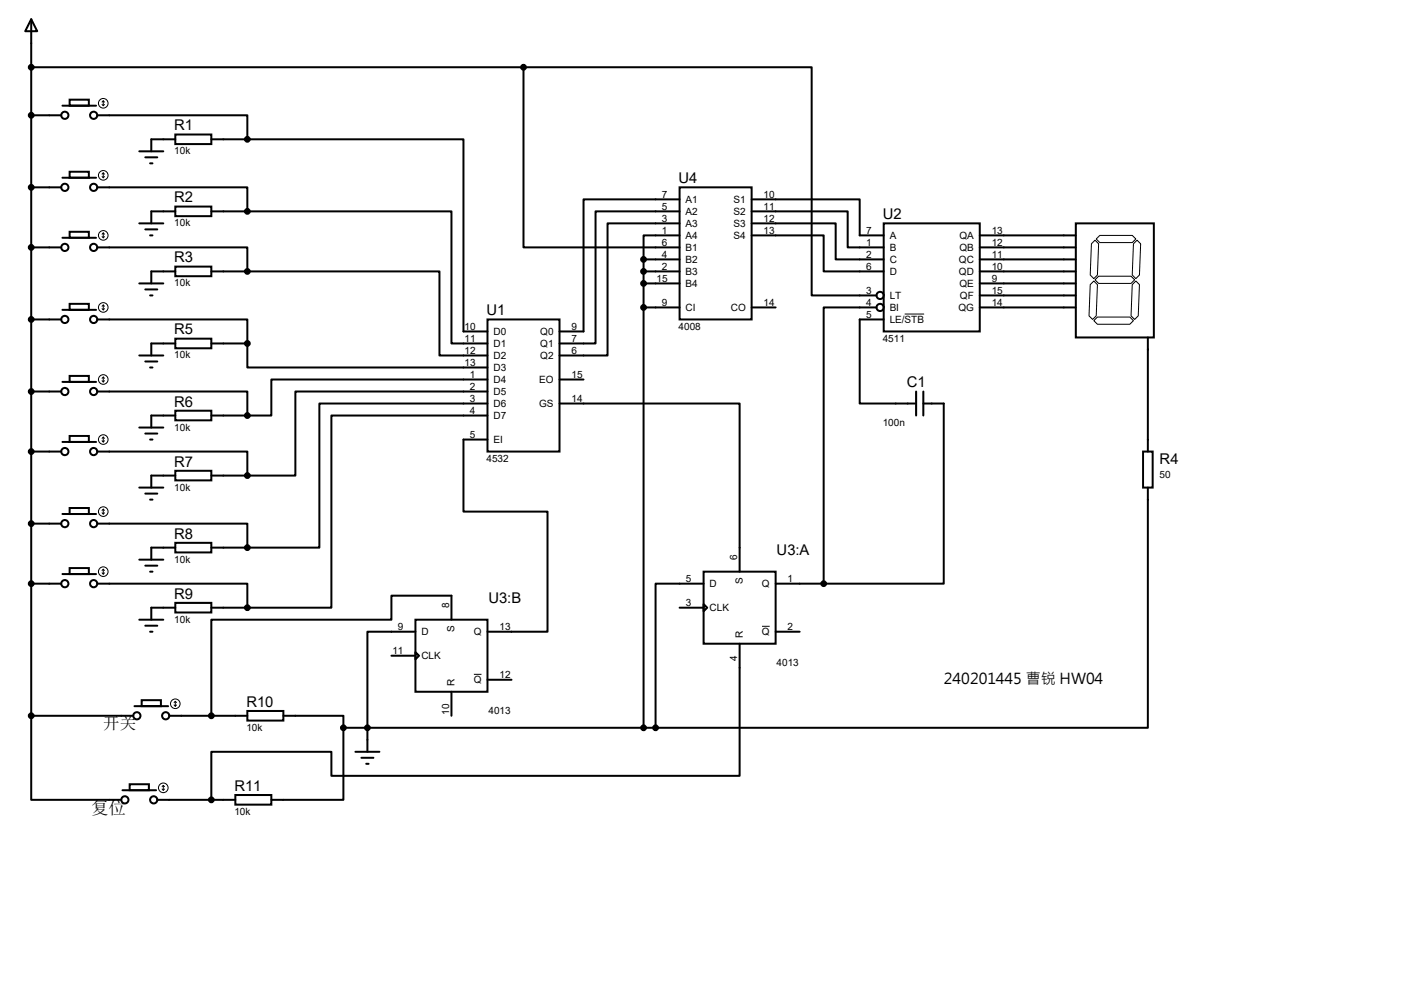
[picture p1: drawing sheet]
<svg xmlns="http://www.w3.org/2000/svg" width="297mm" height="210mm" viewBox="0 0 297 210" stroke-linecap="round" stroke-linejoin="round" font-family="sans-serif">
<g fill="none" stroke="#000" stroke-width=".42">
<path d="M6.6 4.1l1.3 2.5h-2.6zM6.6 4.1v147.3M6.6 14.2h104.1M110.7 14.2h61v48.3h13.7M110.7 14.2v38.1h33.1M6.6 39.6h6.4M6.6 24.4h6.4M13.2 22.4h7.1M13.2 37.6h7.1M14.7 21.1h4.1v1.3h-4.1zM14.7 36.3h4.1v1.3h-4.1zM20.6 24.4h31.7v5.1"/>
<path d="M20.6 39.6h31.7v5.1M29.5 32h5M30.7 33.3h2.6M31.7 34.5h.6M37.1 28.4h7.6v2.1h-7.6zM37.1 29.5h-5.1v2.5M44.7 29.5h7.6M52.3 29.5h45.7v40.6h5.1M143.8 39.6h15.2v28h-15.2zM6.6 52.3h6.4M13.2 50.3h7.1M14.7 49h4.1v1.3h-4.1z"/>
<path d="M20.6 52.3h31.7v5.1M29.5 59.9h5M29.5 47.2h5M30.7 48.5h2.6M31.7 49.8h.6M37.1 43.7h7.6v2h-7.6zM37.1 56.4h7.6v2h-7.6zM37.1 57.4h-5.1v2.5M37.1 44.7h-5.1v2.5M44.7 57.4h7.6M44.7 44.7h7.6M52.3 44.7h43.2v27.9h7.6"/>
<path d="M52.3 57.4h40.7v17.8h10.1M136.1 54.9h7.7M136.1 57.4h7.7M136.1 59.9h7.7M136.1 54.9v99M143.8 42.2h-20.4v27.9h-5M143.8 44.7h-17.8v27.9h-7.6M143.8 47.2h-15.3v28h-10.1M143.8 49.8h-7.7v5.1M159 42.2h22.9v7.6h5M159 44.7h20.3v7.6h7.6M159 47.2h17.8v7.7h10.1"/>
<path d="M159 49.8h15.2v7.6h12.7M186.9 47.2h20.4v22.9h-20.4zM207.3 49.8h20.3M207.3 52.3h20.3M207.3 54.9h20.3M207.3 57.4h20.3M207.3 59.9h20.3M227.6 47.2h16.5v24.2h-16.5zM6.6 67.6h6.4M13.2 65.5h7.1M14.7 64.3h4.1v1.2h-4.1zM14.7 79.5h4.1v1.3h-4.1z"/>
<path d="M20.6 67.6h31.7v5M29.5 75.2h5M30.7 61.2h2.6M30.7 76.5h2.6M31.7 62.5h.6M31.7 77.7h.6M37.1 71.6h7.6v2.1h-7.6zM37.1 72.6h-5.1v2.6M44.7 72.6h7.6M52.3 72.6v5.1h50.8M103.1 67.6h15.3v27.9h-15.3zM136.1 65h7.7"/>
<path d="M159 65h5.1M185.4 65h-11.2v58.4M186.9 67.6h-5v17.7h11.9M207.3 62.5h20.3M207.3 65h20.3M242.8 71.4v24.1M6.6 95.5h6.4M6.6 82.8h6.4M13.2 80.8h7.1M13.2 93.5h7.1M14.7 92.2h4.1v1.3h-4.1zM20.6 95.5h31.7v5.1"/>
<path d="M20.6 82.8h31.7v5.1M29.5 90.4h5M30.7 91.7h2.6M31.7 93h.6M37.1 86.9h7.6v2h-7.6zM37.1 99.6h7.6v2h-7.6zM37.1 87.9h-5.1v2.5M44.7 87.9h7.6M103.1 80.3h-45.7v7.6h-5.1M103.1 87.9h-33v40.6h-17.8M103.1 85.3h-35.5v30.5h-15.3M103.1 82.8h-40.6v17.8h-10.2"/>
<path d="M103.1 93h-5.1v15.2h17.8v25.4h-12.7M118.4 85.3h38.1v35.6M118.4 80.3h5M193.8 82.8v5.1M195.3 85.3h4.3v38.1h-25.4M195.3 82.8v5.1M241.8 95.5h2v7.6h-2zM6.6 110.7h6.4M13.2 108.7h7.1M14.7 107.4h4.1v1.3h-4.1zM20.6 110.7h31.7v5.1M29.5 103.1h5"/>
<path d="M29.5 118.4h5M30.7 104.4h2.6M30.7 119.6h2.6M31.7 105.7h.6M37.1 114.8h7.6v2h-7.6zM37.1 100.6h-5.1v2.5M37.1 115.8h-5.1v2.6M44.7 100.6h7.6M44.7 115.8h7.6M242.8 103.1v50.8h-104.1M6.6 123.4h6.4M13.2 121.4h7.1"/>
<path d="M14.7 120.1h4.1v1.3h-4.1zM20.6 123.4h31.7v5.1M29.5 131.1h5M30.7 132.3h2.6M31.7 133.6h.6M31.7 120.9h.6M37.1 127.5h7.6v2h-7.6zM37.1 128.5h-5.1v2.6M44.7 128.5h7.6M82.8 138.7h5.1M87.9 131.1h15.2v15.2h-15.2zM87.9 137.9l.7 .8-.7 .7z"/>
<path d="M87.9 133.6h-10.2v25.4M95.5 131.1v-5.1h-12.7v5.1h-38.1v20.3M143.8 128.5h5M148.8 120.9h15.3v15.2h-15.3zM148.8 127.8l.8 .7-.8 .8zM148.8 123.4h-10.1v30.5M156.5 136.1v28h-86.4v-5.1h-25.4v10.2M164.1 123.4h10.1M164.1 133.6h5.1M6.6 151.4v17.8h19.1M6.6 151.4h21.6M28.4 149.4h7.2"/>
<path d="M30 148.1h4v1.3h-4zM35.8 151.4h16.5M52.3 150.4h7.6v2h-7.6zM59.9 151.4h12.7v2.5M72.6 153.9v15.3h-15.2M72.6 153.9h66.1M75.2 159h5.1M95.5 146.3v5.1M103.1 143.8h5.1M25.9 167.1h7.1M27.4 165.9h4.1v1.2h-4.1zM33.3 169.2h16.5"/>
<path d="M49.8 168.1h7.6v2.1h-7.6zM76.5 160.3h2.5M77.5 161.5h.5"/>
<circle cx="13.7" cy="39.6" r=".76"/>
<circle cx="13.7" cy="24.4" r=".76"/>
<circle cx="19.8" cy="24.4" r=".76"/>
<circle cx="19.8" cy="39.6" r=".76"/>
<circle cx="13.7" cy="52.3" r=".76"/>
<circle cx="19.8" cy="52.3" r=".76"/>
<circle cx="13.7" cy="67.6" r=".76"/>
<circle cx="19.8" cy="67.6" r=".76"/>
<circle cx="186.2" cy="65" r=".76"/>
<circle cx="186.2" cy="62.5" r=".76"/>
<circle cx="13.7" cy="82.8" r=".76"/>
<circle cx="13.7" cy="95.5" r=".76"/>
<circle cx="19.8" cy="82.8" r=".76"/>
<circle cx="19.8" cy="95.5" r=".76"/>
<circle cx="13.7" cy="110.7" r=".76"/>
<circle cx="19.8" cy="110.7" r=".76"/>
<circle cx="13.7" cy="123.4" r=".76"/>
<circle cx="19.8" cy="123.4" r=".76"/>
<circle cx="29" cy="151.4" r=".76"/>
<circle cx="35.1" cy="151.4" r=".76"/>
<circle cx="26.4" cy="169.2" r=".76"/>
<circle cx="32.5" cy="169.2" r=".76"/>
</g>
<g fill="none" stroke="#000" stroke-width=".21">
<path d="M21.6 22.1l.2 .3M21.6 37.3l.2 .3M21.8 21.3v1.1M21.8 36.6v1M21.8 21.3l-.2 .3M21.8 21.3l.3 .3M21.8 36.6l-.2 .2M21.8 36.6l.3 .2M22.1 22.1l-.3 .3M22.1 37.3l-.3 .3M21.6 50l.2 .3M21.8 49.3v1"/>
<path d="M21.8 49.3l-.2 .2M21.8 49.3l.3 .2M22.1 50l-.3 .3M230.9 51.6l.7-.8 .8 .8-.2 6.6-.8 .7-.8-.7zM231.6 59.2l.8-.8h6.9l.7 .8-.7 .7h-6.9zM231.9 50.5l.8-.7h6.8l.8 .7-.8 .8h-6.8zM239.8 51.6l.7-.8 .8 .8-.3 6.6-.7 .7-.8-.7zM240.3 59.4l.7 .8-.2 6.6-.8 .8-.7-.8 .2-6.6zM21.6 65.3l.2 .2M21.8 64.5v1M21.8 79.8v1M21.8 64.5l-.2 .3"/>
<path d="M21.8 64.5l.3 .3M21.8 79.8l-.2 .2M21.8 79.8l.3 .2M22.1 65.3l-.3 .2M191.4 66.4h4.1M230.6 60.2l.8-.8 .8 .8-.3 6.6-.8 .8-.7-.8zM231.4 67.8l.8-.7h6.8l.8 .7-.8 .8h-6.8zM21.6 80.5l.2 .3M21.6 93.2l.2 .3M21.8 92.5v1M21.8 92.5l-.2 .2M21.8 92.5l.3 .2"/>
<path d="M22.1 80.5l-.3 .3M22.1 93.2l-.3 .3M21.6 108.5l.2 .2M21.8 107.7v1M21.8 107.7l-.2 .2M21.8 107.7l.3 .2M22.1 108.5l-.3 .2M21.6 121.2l.2 .2M21.8 120.4v1M21.8 120.4l-.2 .2M21.8 120.4l.3 .2M22.1 121.2l-.3 .2"/>
<path d="M161.2 132.5h1.6M36.8 149.1l.3 .3M37.1 148.3v1.1M37.1 148.3l-.3 .3M37.1 148.3l.2 .3M37.3 149.1l-.2 .3M100.2 142.6h1.7M34.3 166.9l.2 .2M34.5 166.1v1M34.5 166.1l-.2 .3M34.5 166.1l.3 .3M34.8 166.9l-.3 .2"/>
<circle cx="21.8" cy="37.1" r="1.02"/>
<circle cx="21.8" cy="21.8" r="1.02"/>
<circle cx="21.8" cy="49.8" r="1.02"/>
<circle cx="21.8" cy="65" r="1.02"/>
<circle cx="21.8" cy="80.3" r="1.02"/>
<circle cx="21.8" cy="93" r="1.02"/>
<circle cx="21.8" cy="108.2" r="1.02"/>
<circle cx="21.8" cy="120.9" r="1.02"/>
<circle cx="37.1" cy="148.8" r="1.02"/>
<circle cx="34.5" cy="166.6" r="1.02"/>
</g>
<g fill="#000" stroke="#000" stroke-width=".42">
<circle cx="6.6" cy="14.2" r=".51"/>
<circle cx="110.7" cy="14.2" r=".51"/>
<circle cx="6.6" cy="39.6" r=".51"/>
<circle cx="6.6" cy="24.4" r=".51"/>
<circle cx="52.3" cy="29.5" r=".51"/>
<circle cx="6.6" cy="52.3" r=".51"/>
<circle cx="52.3" cy="57.4" r=".51"/>
<circle cx="52.3" cy="44.7" r=".51"/>
<circle cx="136.1" cy="57.4" r=".51"/>
<circle cx="136.1" cy="59.9" r=".51"/>
<circle cx="136.1" cy="54.9" r=".51"/>
<circle cx="6.6" cy="67.6" r=".51"/>
<circle cx="52.3" cy="72.6" r=".51"/>
<circle cx="136.1" cy="65" r=".51"/>
<circle cx="6.6" cy="95.5" r=".51"/>
<circle cx="6.6" cy="82.8" r=".51"/>
<circle cx="52.3" cy="87.9" r=".51"/>
<circle cx="6.6" cy="110.7" r=".51"/>
<circle cx="52.3" cy="100.6" r=".51"/>
<circle cx="52.3" cy="115.8" r=".51"/>
<circle cx="6.6" cy="123.4" r=".51"/>
<circle cx="52.3" cy="128.5" r=".51"/>
<circle cx="174.2" cy="123.4" r=".51"/>
<circle cx="6.6" cy="151.4" r=".51"/>
<circle cx="44.7" cy="151.4" r=".51"/>
<circle cx="72.6" cy="153.9" r=".51"/>
<circle cx="77.7" cy="153.9" r=".51"/>
<circle cx="136.1" cy="153.9" r=".51"/>
<circle cx="138.7" cy="153.9" r=".51"/>
<circle cx="44.7" cy="169.2" r=".51"/>
</g>
<text font-size="3.7" x="19.3" y="172.2">复位</text>
<text font-size="3.5" x="21.8" y="154.2">开关</text>
<text font-size="3.2" x="199.6" y="144.7">240201445 曹锐 HW04</text>
<g font-size="3.1">
<text x="36.9" y="27.6">R1</text>
<text x="143.6" y="38.7">U4</text>
<text x="36.9" y="42.8">R2</text>
<text x="186.7" y="46.4">U2</text>
<text x="36.9" y="55.5">R3</text>
<text x="36.9" y="70.7">R5</text>
<text x="102.9" y="66.7">U1</text>
<text x="191.8" y="81.9">C1</text>
<text x="36.9" y="86">R6</text>
<text x="36.9" y="98.7">R7</text>
<text x="245.3" y="98.1">R4</text>
<text x="36.9" y="113.9">R8</text>
<text x="164.3" y="117.5">U3:A</text>
<text x="36.9" y="126.6">R9</text>
<text x="103.3" y="127.6">U3:B</text>
<text x="52.1" y="149.5">R10</text>
<text x="49.6" y="167.3">R11</text>
</g>
<g font-size="2.1">
<text x="36.9" y="32.6">10k</text>
<text x="140" y="41.8">7</text>
<text x="161.5" y="41.8">10</text>
<text x="36.9" y="47.9">10k</text>
<text x="140" y="44.3">5</text>
<text x="140" y="46.9">3</text>
<text x="145" y="42.9">A1</text>
<text x="145" y="45.5">A2</text>
<text x="155.2" y="42.9">S1</text>
<text x="155.2" y="45.5">S2</text>
<text x="161.5" y="44.3">11</text>
<text x="161.5" y="46.9">12</text>
<text x="140" y="49.4">1</text>
<text x="140" y="51.9">6</text>
<text x="145" y="48">A3</text>
<text x="145" y="50.5">A4</text>
<text x="145" y="53.1">B1</text>
<text x="155.2" y="48">S3</text>
<text x="155.2" y="50.5">S4</text>
<text x="161.5" y="49.4">13</text>
<text x="183.2" y="49.4">7</text>
<text x="183.2" y="51.9">1</text>
<text x="188.2" y="50.5">A</text>
<text x="188.2" y="53.1">B</text>
<text x="202.9" y="50.5">QA</text>
<text x="202.9" y="53.1">QB</text>
<text x="209.8" y="49.4">13</text>
<text x="209.8" y="51.9">12</text>
<text x="138.9" y="59.6">15</text>
<text x="140" y="54.5">4</text>
<text x="140" y="57">2</text>
<text x="145" y="55.6">B2</text>
<text x="145" y="58.2">B3</text>
<text x="183.2" y="54.5">2</text>
<text x="183.2" y="57">6</text>
<text x="188.2" y="55.6">C</text>
<text x="188.2" y="58.2">D</text>
<text x="202.9" y="55.6">QC</text>
<text x="202.9" y="58.2">QD</text>
<text x="209.8" y="54.5">11</text>
<text x="209.8" y="57">10</text>
<text x="209.8" y="59.6">9</text>
<text x="36.9" y="60.6">10k</text>
<text x="140" y="64.6">9</text>
<text x="145" y="60.7">B4</text>
<text x="145" y="65.8">CI</text>
<text x="154.6" y="65.8">CO</text>
<text x="161.5" y="64.6">14</text>
<text x="183.2" y="62.1">3</text>
<text x="183.2" y="64.6">4</text>
<text x="188.2" y="63.2">LT</text>
<text x="188.2" y="65.8">BI</text>
<text x="202.7" y="65.8">QG</text>
<text x="202.9" y="60.7">QE</text>
<text x="203.1" y="63.2">QF</text>
<text x="209.8" y="62.1">15</text>
<text x="209.8" y="64.6">14</text>
<text x="98.3" y="69.7">10</text>
<text x="104.4" y="70.9">D0</text>
<text x="114.3" y="70.9">Q0</text>
<text x="120.9" y="69.7">9</text>
<text x="143.6" y="69.7">4008</text>
<text x="183.2" y="67.2">5</text>
<text x="188.2" y="68.3">LE/STB</text>
<text x="36.9" y="75.8">10k</text>
<text x="98.3" y="72.3">11</text>
<text x="98.3" y="74.8">12</text>
<text x="98.3" y="77.3">13</text>
<text x="104.4" y="73.4">D1</text>
<text x="104.4" y="75.9">D2</text>
<text x="114.3" y="73.4">Q1</text>
<text x="114.3" y="75.9">Q2</text>
<text x="120.9" y="72.3">7</text>
<text x="120.9" y="74.8">6</text>
<text x="186.7" y="72.3">4511</text>
<text x="99.4" y="79.9">1</text>
<text x="99.4" y="82.4">2</text>
<text x="104.4" y="78.5">D3</text>
<text x="104.4" y="81">D4</text>
<text x="104.4" y="83.6">D5</text>
<text x="114" y="81">EO</text>
<text x="120.9" y="79.9">15</text>
<text x="99.4" y="85">3</text>
<text x="99.4" y="87.5">4</text>
<text x="104.4" y="86.1">D6</text>
<text x="104.4" y="88.6">D7</text>
<text x="114" y="86.1">GS</text>
<text x="120.9" y="85">14</text>
<text x="36.9" y="91.1">10k</text>
<text x="99.4" y="92.6">5</text>
<text x="104.4" y="93.7">EI</text>
<text x="186.7" y="90">100n</text>
<text x="102.9" y="97.7">4532</text>
<text x="245.3" y="101">50</text>
<text x="36.9" y="103.8">10k</text>
<text x="36.9" y="119">10k</text>
<text x="156" y="118.4" transform="rotate(-90 156 118.4)">6</text>
<text x="145.1" y="123.1">5</text>
<text x="150.1" y="124.2">D</text>
<text x="157.1" y="123.6" transform="rotate(-90 157.1 123.6)">S</text>
<text x="161.2" y="124.2">Q</text>
<text x="166.6" y="123.1">1</text>
<text x="36.9" y="131.7">10k</text>
<text x="95" y="128.5" transform="rotate(-90 95 128.5)">8</text>
<text x="145.1" y="128.1">3</text>
<text x="150.1" y="129.3">CLK</text>
<text x="84.2" y="133.2">9</text>
<text x="89.2" y="134.4">D</text>
<text x="96.2" y="133.7" transform="rotate(-90 96.2 133.7)">S</text>
<text x="100.2" y="134.4">Q</text>
<text x="105.7" y="133.2">13</text>
<text x="157.1" y="134.9" transform="rotate(-90 157.1 134.9)">R</text>
<text x="161.2" y="134.4">Q</text>
<text x="166.6" y="133.2">2</text>
<text x="83" y="138.3">11</text>
<text x="89.2" y="139.4">CLK</text>
<text x="105.7" y="143.4">12</text>
<text x="156" y="139.9" transform="rotate(-90 156 139.9)">4</text>
<text x="164.3" y="140.8">4013</text>
<text x="96.2" y="145" transform="rotate(-90 96.2 145)">R</text>
<text x="100.2" y="144.5">Q</text>
<text x="52.1" y="154.6">10k</text>
<text x="95" y="151.2" transform="rotate(-90 95 151.2)">10</text>
<text x="103.3" y="151">4013</text>
<text x="49.6" y="172.3">10k</text>
</g>
</svg>
